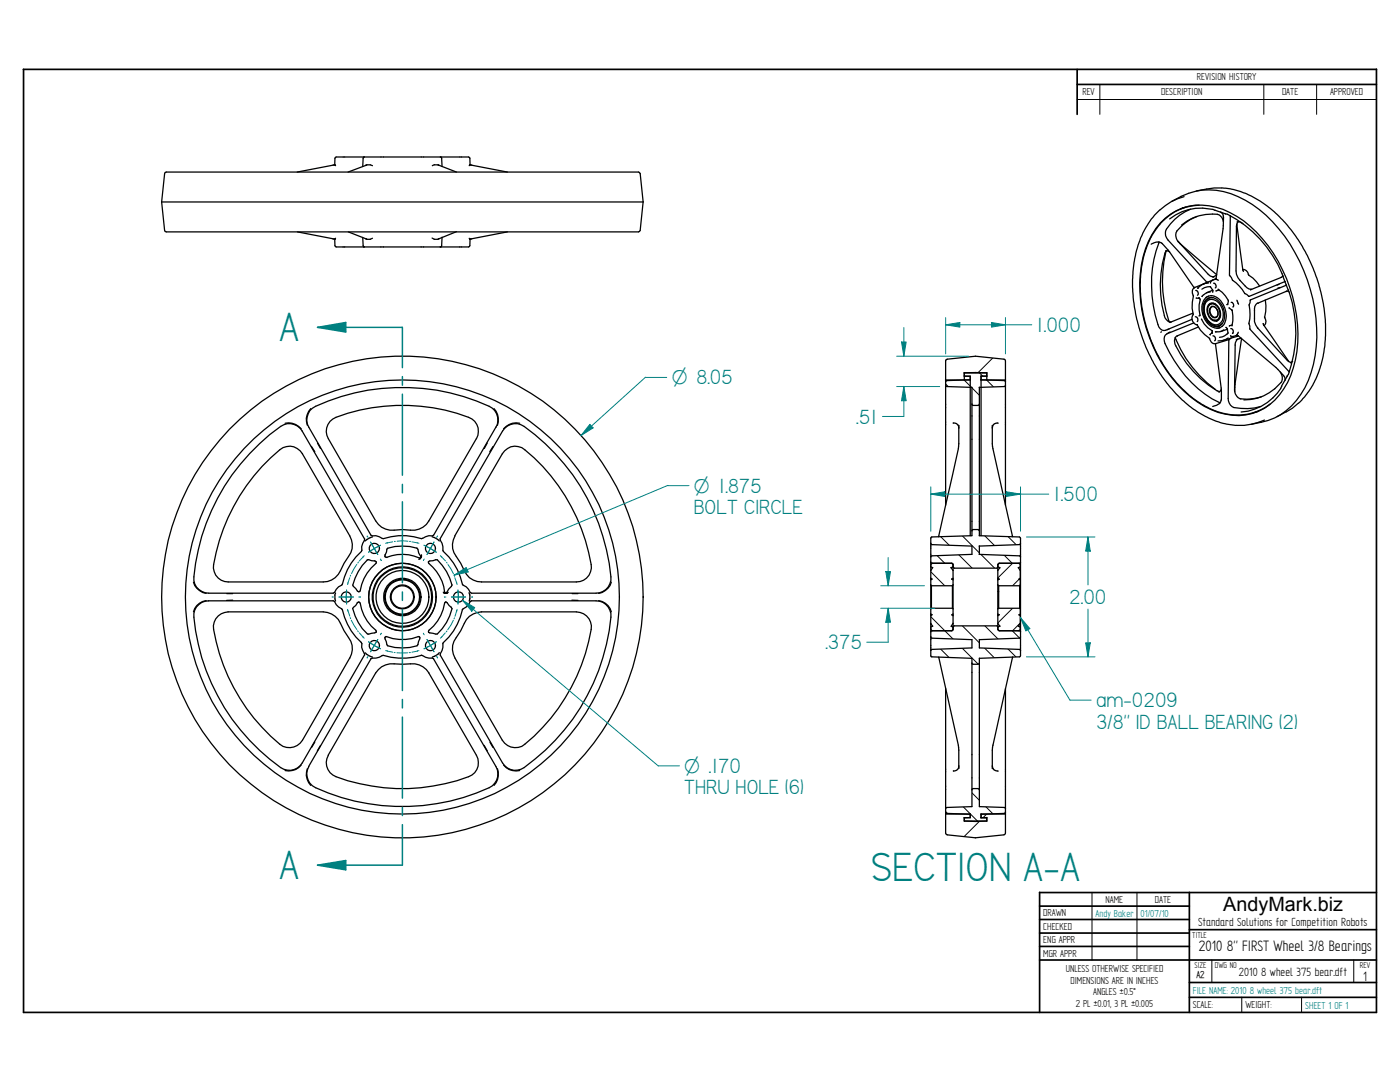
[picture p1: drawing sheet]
<svg xmlns="http://www.w3.org/2000/svg" width="279mm" height="216mm" viewBox="0 0 279 216" stroke-linecap="round" stroke-linejoin="round" font-family="sans-serif">
<g fill="none" stroke="#000" stroke-width=".34">
<path d="M4.7 13.8h270v188.2h-270v-188.2M215 13.8v9M215 16.8h59.7M207.5 178.1v23.9M207.5 178.1h67.2M237.4 178.1v23.9M207.5 180.8h29.9M207.5 183.5h29.9M207.5 186.2h29.9M207.5 188.8h29.9M207.5 191.6h67.2M237.4 185.5h37.3"/>
<path d="M237.4 196h37.3M237.4 199h37.3"/>
</g>
<path d="M215 19.9h59.7M219.5 16.8v6M252.2 16.8v6M262.8 16.8v6M217.9 178.1v13.5M226.9 178.1v13.5M241.9 191.6v4.4M247.8 199v3M259.8 199v3M270.2 191.6v4.4" fill="none" stroke="#000" stroke-width=".2"/>
<g fill="none" stroke="#000" stroke-width=".25">
<path d="M66.8 32.9h.1M66.8 32.9l.2 .2M66.8 32.9h-.3M72.7 31.3l-.2 .3-.1 1.6M73 33l.2-.1h.7l.4 .2M73.1 32.9l-3.6 1.4M86.7 32.9h.8l.1 .1M86.7 32.9l-.4 .2M87.5 33l3.6 1.3M87.9 31.3l.2 .3M88.1 31.5l.1 1.7M93.8 32.9l-.2 .2"/>
<path d="M93.8 31.6l-.3-.3h-26.4l-.3 .3v1.3l-7.5 1.4M93.8 31.5v1.4M93.8 32.9l7.5 1.4M93.8 32.9h.3M127.8 34.7l-.4-.4h-94.2l-.3 .1v.3l-.6 5.6M127.8 34.6l.6 5.7h-96.1M59.4 46.3l7.4 1.4v1.3l.3 .3h26.4l.3-.3v-1.2M66.4 47.7l.4 .1M66.8 47.7v.1M67 47.5l-.2 .3M69.5 46.3l3.6 1.4M72.4 47.4l.1 1.6 .2 .3"/>
<path d="M73 47.6l.2 .2M74.3 47.5l-.4 .3h-.7M86.2 47.5l.5 .3M87.6 47.6l-.9 .2M88.2 47.3l-.1 1.7-.2 .3M91.1 46.2l-3.6 1.5M93.6 47.5l.2 .3M94.1 47.7l-.4 .1M101.3 46.3l-7.5 1.4M128.4 40.3l-.6 5.7-.4 .3h-94.2l-.3-.1v-.2l-.6-5.7M56.9 84.5a3.3 3.3 0 0 1 3.2 1.1M60.3 86l12.5 21.6"/>
<path d="M60.3 90.5l9.5 16.4a3.6 3.6 0 0 1-.2 4.1l-.9 1.4a5.1 5.1 0 0 1-3.3 3.6l-19.8 .1a2.96 2.96 0 0 1-3-3.5 37.6 37.6 0 0 1 13.9-23.3 2.98 2.98 0 0 1 3.9 1.3M60.3 86a3 3 0 0 0-4.3-.9 41.4 41.4 0 0 0-17.3 30.7 3 3 0 0 0 3 2.6h24.8l.3-.2M62 81.5a3.3 3.3 0 0 0-.7 3.4M62.1 89.1l.7 1M63.4 88.4l.6 1.1M95.1 87.5l-9.5 16.4a3.7 3.7 0 0 1-3.7 1.9l-1.6-.1a5.4 5.4 0 0 1-4.1-.5l-1.2-1.3-9.5-16.4a2.95 2.95 0 0 1 1.6-4.2 37.2 37.2 0 0 1 27.1 .3 2.93 2.93 0 0 1 .9 3.9M97.2 88.4l-.6 1.1M98.4 89.1l-.7 1M98.6 81.5a3.3 3.3 0 0 1 .7 3.4M99 85.3a2.98 2.98 0 0 0-1.4-4.2 41.4 41.4 0 0 0-35.2 .3 3 3 0 0 0-.8 3.9l12.4 21.5 .3 .1a3.6 3.6 0 0 1 2.2 .6 12.1 12.1 0 0 1 7.6 0 3.6 3.6 0 0 1 2.2-.6l.2-.1M99 85.2l-12.5 21.6M103.7 84.5a3.2 3.2 0 0 0-3.2 1.1"/>
<path d="M38.6 116.2a3.2 3.2 0 0 0 2.5 2.2M41.1 119.8a3.1 3.1 0 0 0-2.5 2.3M41.6 119.9h24.9M41.7 119.9a2.97 2.97 0 0 0-3 3.2 41.2 41.2 0 0 0 17.9 30.4 3 3 0 0 0 3.7-1.3l12.5-21.6M45.3 118.4h1.1M46.4 119.8h-1.2M66.5 119.8l.3 .2 .3 .6 .5 .5 .6 .4M66.8 118.7l.2 1.2M67 118.3l-.2 .4M68.3 116.5l-.7 .6-.8 1.1M72.2 109.8l-.1 .2a12.1 12.1 0 0 0-3.8 6.6M72.8 107.5l-.6 1.6v.7"/>
<path d="M73.2 107.7l-.3 .2M73.3 111.7l1.5 .2M73.3 111.7a10.6 10.6 0 0 0-2.9 5.1l.9 1.1 .5 .1a9.7 9.7 0 0 1 3.3-5.7l-.1-.3M74.3 107.1l-1.1 .6M74.8 111.9l.2 .2M76.8 111l.4 .2M76.9 110.7l-.1 .3M77.2 111.2a8.9 8.9 0 0 1 6.7 .1h.1M77.2 111.2v.1M77.2 109.6l-.3 1.1M83.2 109.3l.7 1.7M83.2 109.4a10.3 10.3 0 0 0-5.8 0l-.2 .2"/>
<path d="M83.9 111l.1 .3M84 111.3h.1M84.1 111l-.2 .5-.3 .1M84.1 110.7v.3l-.3 .5M85.5 112.1v.2a9.4 9.4 0 0 1 3.3 6l.1 .1M85.6 112.1h-.1M86.2 107.1l.5 .2M86.7 107.2l.7 .5M87 111.7h.3a10.6 10.6 0 0 1 2.9 5.1M87 111.7l-1.5 .4M87.3 107.6l.4 .3M87.8 107.6l12.5-21.6a3 3 0 0 1 4.3-.9 41.4 41.4 0 0 1 17.3 30.7 3 3 0 0 1-2.9 2.6h-24.9l-.2-.2a3.2 3.2 0 0 0-1.6-1.6 13.3 13.3 0 0 0-3.9-6.8 3.9 3.9 0 0 0-.6-2.2"/>
<path d="M88.5 118.2l.2 .2M88.9 118.4h.1M89.2 118.2l-.3 .2M89.5 118.2l-.3 .2h-.6M90.2 116.7l-1 1.5M90.8 106.9l9.4-16.3a2.91 2.91 0 0 1 4.5-.9 37.6 37.6 0 0 1 13.3 23.7 2.97 2.97 0 0 1-3 2.7h-18.9a3.7 3.7 0 0 1-3.4-2.2l-.8-1.5-.8-1.4a3.6 3.6 0 0 1-.3-4.1M93.6 118.3l.2 .4M93.8 118.7v.8M93.8 119.5l-.2 .4M94.1 119.9h24.9a2.97 2.97 0 0 1 2.9 3.2 41.2 41.2 0 0 1-17.9 30.4 3 3 0 0 1-3.7-1.3l-12.5-21.5a4.2 4.2 0 0 0 .6-2.3M94.1 119.9l-.3 .1M114.1 119.8h1.3"/>
<path d="M114.2 118.4h1.2M119.5 119.8a3.1 3.1 0 0 1 2.5 2.3M122 116.2a3.2 3.2 0 0 1-2.5 2.2M45.5 122.1h19a3.9 3.9 0 0 1 3.4 2.3l.8 1.5 .9 1.3a3.6 3.6 0 0 1 .2 4.1M45.6 122.1a3 3 0 0 0-3 3.5 37.9 37.9 0 0 0 13.9 23.3 3.1 3.1 0 0 0 3.9-1.2l9.4-16.4M68.2 121.5l.1 .2a12.4 12.4 0 0 0 3.8 6.5M70.4 121.5a10.1 10.1 0 0 0 2.9 5l1.7-.3M71.3 120.3l-.9 1.2M71.5 120.1l.3 .1a9.7 9.7 0 0 0 3.3 5.7v.2M71.5 120.1l-.2 .2M72.1 128.2l.1 .2v.8l.5 1.2M72.7 130.4l.1 .3"/>
<path d="M72.9 130.3l.3 .3 1.1 .5M75.1 126.1l-.1 .1M76.3 130.8l-.6 .3-1.7 .3M76.8 127.2l.6 1.7a10.3 10.3 0 0 0 5.8 0l.2-.3M83.7 127.1l.1 .1M83.7 127.1l-.1-.1a9.2 9.2 0 0 1-6.6 0l-.2 .2M83.8 127.2l-.4 1.5M84.1 130.7a3.4 3.4 0 0 0 2.2 .6M84.1 130.8a13 13 0 0 1-7.6 0h-.3M85.6 134.2l9.5 16.5a2.93 2.93 0 0 1-1.6 4.3 37.1 37.1 0 0 1-27.1-.4 3 3 0 0 1-.9-3.9l9.5-16.4a3.8 3.8 0 0 1 3.7-1.8h3.2a3.8 3.8 0 0 1 3.7 1.8M86.3 131.3l.2 .1M86.5 131.4l12.5 21.6a3 3 0 0 1-1.4 4.2 41.4 41.4 0 0 1-35.2-.4 3 3 0 0 1-.8-3.8l12.4-21.6"/>
<path d="M86.7 130.9l-.4 .2M87.4 130.6l-.7 .4M87.7 130.2l-.3 .4M88.9 120.1h.1M88.9 120.1l-.1 .1a9.3 9.3 0 0 1-3.3 5.7l.1 .3 .2 .1 1.5 .2a10.1 10.1 0 0 0 2.9-5l-.2-.3M89 120.1l1.1 1.1M92.3 121.7a13 13 0 0 1-4 6.7M93.9 120a3.5 3.5 0 0 1-1.7 1.7M96.1 122.1h18.9a3 3 0 0 1 3 3.5 37.9 37.9 0 0 1-13.9 23.3 3.1 3.1 0 0 1-3.9-1.2l-9.4-16.4a3.6 3.6 0 0 1 .3-4.1l.8-1.3 .8-1.5a3.7 3.7 0 0 1 3.4-2.3M60.1 152.7a3.1 3.1 0 0 1-3.2 1.1M61.3 153.4a3.1 3.1 0 0 0 .7 3.3M62.8 148.1l-.6 1"/>
<path d="M64 148.8l-.7 1M96.6 148.7l.6 1.1M97.8 148.1l.6 1M99.3 153.4a3.4 3.4 0 0 1-.7 3.3M100.5 152.7a3.1 3.1 0 0 0 3.2 1.1"/>
<circle cx="69.1" cy="119.1" r="1.02"/>
<circle cx="74.7" cy="109.4" r="1.02"/>
<circle cx="80.3" cy="119.1" r="2.38"/>
<circle cx="80.3" cy="119.1" r="3.4"/>
<circle cx="80.3" cy="119.1" r="3.7"/>
<circle cx="80.3" cy="119.1" r="48.1"/>
<circle cx="80.3" cy="119.1" r="3.6"/>
<circle cx="80.3" cy="119.1" r="2.25"/>
<circle cx="80.3" cy="119.1" r="43.3"/>
<circle cx="80.3" cy="119.1" r="5.3"/>
<circle cx="80.3" cy="119.1" r="6"/>
<circle cx="80.3" cy="119.1" r="5.8"/>
<circle cx="80.3" cy="119.1" r="6.7"/>
<circle cx="85.9" cy="109.4" r="1.02"/>
<circle cx="91.5" cy="119.1" r="1.02"/>
<circle cx="74.7" cy="128.8" r="1.02"/>
<circle cx="85.9" cy="128.8" r="1.02"/>
</g>
<path d="M63.4 65.3h16.9v8.1M63.4 65.3l5.6-1v2zM80.3 75.1v1.8M80.3 78.7v16.1M80.3 96.6v1.7M80.3 100.1v16.2M80.3 118.1v1.7M80.3 121.6v16.2M80.3 139.6v1.7M80.3 143.1v16.2M80.3 161v1.7M80.3 164.5v8.1" fill="none" stroke="#008080" stroke-width=".3"/>
<path d="M63.4 65.3l5.6-1v2z" fill="#008080"/>
<path d="M63.4 172.6h16.9M63.4 172.6l5.6-.9v1.9z" fill="none" stroke="#008080" stroke-width=".3"/>
<path d="M63.4 172.6l5.6-.9v1.9z" fill="#008080"/>
<g fill="none" stroke="#000" stroke-width=".2">
<path d="M188.7 76.6l4.3 4.3M189.5 71.1l-.8 .8M190.9 74.3l6.6 6.6M195.4 74.3l5.3 5.3M198.5 71.1l-4.8 4.8M199.9 74.3l.8 .8M185.7 109.6l3.9 3.8M185.7 114l2.9 2.9M186.3 105.6l7.8 7.8M190.7 105.6l7.9 7.8M195.2 105.6l7.8 7.8M199.7 105.6l4 4"/>
<path d="M202.1 112.3l-3 3.1M203.7 115.3l-1.7 1.6M185.7 123l9.6 9.6M185.7 127.5l5.1 5.1M185.7 132l.6 .6M192 124.8l7.8 7.8M196.5 124.8l7.2 7.2M201 124.8l2.7 2.8M202.1 121.3l-3 3.1M203.7 124.3l-1.7 1.6M188.7 157.4l6.5 6.6M193.1 157.3l6.6 6.7"/>
<path d="M197.6 157.3l3.1 3.2M188.7 161.9l2 2.1M197 162.4l-4.9 4.8"/>
</g>
<g fill="none" stroke="#000" stroke-width=".25">
<path d="M188.7 75.8h4.9M188.7 76.9l.3 .2M188.7 72l.1-.2 .3-.1 5.6-.6 5.9 .7 .1 29M188.7 72v28.8M188.9 77.1l5.1 .2v29.6l-8 .2-.2 .3M189 75.9l-.3 .3M192.4 74.4h4.5M192.4 74.4v1.4M193.6 75.1h-1.2h1.2v31.8M193.6 75.8l-4.7 .1M194.6 74.3l2.3 .1M194.7 74.3l-2.3 .1"/>
<path d="M195.5 77.3l-.1 29.6 8.1 .2 .2 .3M195.7 75.8l4.7 .1 .3 .3M195.7 75.8h5M196.9 75.1l-1.1-.1v31.9M196.9 74.3v1.5M200.7 76.9l-.3 .2-5 .2M190.2 84.4l.6 .1 .4 .3 .1 .6M191.3 88.5v1l-4 17.6M191.3 84.9v3.7M194 80.6l.2 .3h1l.3-.3M198 84.9l.1 4.2M198.1 89.1l4 17.9"/>
<path d="M199.2 84.5l-.8 .1-.3 .4-.1 .4M185.7 116.7l.2 .2M185.7 115.4l.3 .1-.2 .2M185.7 113.1l.4 .2M185.8 107.4v23.6l8.2 .4v29.6l-5 .1-.3 .2M185.8 112.2l.1 .2h4.1l.2 .2M185.8 108.4l.1 .3 8.1 .3v1.6l-8 .3-.2 .2M185.8 116.9h4.3v4.5M185.9 116.8v4.6h4.2M186.1 112.4l-.3 .1v.3M186.1 113.2l-.3 .6M189.8 113.2l.4 .6"/>
<path d="M189.9 112.4l.2 .1 .1 .3M190.2 112.6v13.2l-4.2 .1-.2 .2M190.2 115.4l-.3 .2 .3 .1M190.2 116.7l-.2 .2M194.1 105.7h1.1l.3 .2M194.2 105.7l-.2 .2M195.5 108.9l-.1 1.7 8.1 .3 .2 .2M199.1 115.4l.3 .2-.3 .1M199.1 113.1l.5 .2-.5 .5M199.1 116.7l.2 .2M199.1 113.1l-.2 .3h-8.4l-.3-.3-.4 .2M199.3 116.9h4.2v4.5"/>
<path d="M199.3 116.8v4.6h4.2M199.5 112.4l-.4 .4M202 106.9l.1 .2M203.2 112.4l.3 .1 .1 .3v12.7l-.1 .2-.3 .2M203.2 113.3l.4 .5M203.4 115.6l.2 .1M203.6 116.7l-.1 .2M203.6 115.4l-.3 .2M203.6 113.1l-.4 .2M203.7 112.2l-.3 .2h-4.1l-.2 .2v13l.3 .3h4l.3 .2M203.7 108.4l-.2 .3-8.1 .3M203.7 107.4v23.5l-.2 .2-8 .3"/>
<path d="M185.7 122.5l.3 .2M185.7 124.4l.4 .6M185.8 127.1l.2 .2 8 .3v1.7l-8 .3-.2 .2M185.8 125.5v.2l.3 .2M185.9 121.3l-.1 .2M186 122.6l-.2 .3M186.1 124.9l-.3 .2M187.3 131.1l4 18M188.7 137.4v28.8l.4 .4M190.1 121.4l.1 .1M190.2 125.5l-.1 .2-.2 .2M190.2 122.5l-.3 .2 .3 .2"/>
<path d="M190.2 124.4l-.4 .6 .4 .1M190.4 124.9h8.5l.2 .2M190.5 124.9l-.3 .2M194 132.3l.2 .2h1l.3-.2M195.5 131.3v29.7l4.9 .1 .3 .2M195.5 127.6v1.7l8 .3 .2 .2M199.1 125.5l.4 .4M199.1 122.6l.3 .1M199.1 124.4l.5 .6M199.3 121.3l-.2 .2M199.4 122.6l-.3 .3M199.6 124.9l-.5 .2"/>
<path d="M200.7 137.4v28.8l-.3 .4-5.8 .6M202.1 131.1l-3.9 17.6M203.2 125l.4 .1M203.4 122.7l.2 .2M203.5 121.4l.1 .1M203.6 122.6l-.3 .1M203.6 124.4l-.4 .6M203.7 127.1l-.2 .2-8 .3M191.3 149.1v.6M191.3 152.9v.3l-.3 .4-.8 .2M191.3 149.6v3.7M194.1 157.4h1.1l.3 .2"/>
<path d="M194.2 157.4l-.2 .2M198 152.9l.4 .7 .8 .3M198.2 148.7l-.2 4.6M188.7 162.1l.3 .2 4.6 .2M188.7 162.4h4.9M189 166.6l5.7 .6M192.4 163.2h1.2M192.4 163.2v.6M192.4 163.8h4.5M193.6 162.4v.8M193.6 163.2h-1.2M195.7 163.2h1.2"/>
<path d="M195.8 162.4v.8M196.9 163.1v.7M200.7 162.1l-.3 .2-4.6 .2 4.9-.1"/>
</g>
<path d="M128.8 75.3l-12.8 11.6M117.7 84.7l.7 .7-2.4 1.5z" fill="none" stroke="#008080" stroke-width=".2"/>
<path d="M117.7 84.7l.7 .7-2.4 1.5z" fill="#008080"/>
<path d="M128.8 75.3h4.3M92.3 119.8l2.4 1.4-.6 .8zM92.3 119.8l39.1 33" fill="none" stroke="#008080" stroke-width=".2"/>
<path d="M92.3 119.8l2.4 1.4-.6 .8z" fill="#008080"/>
<g fill="none" stroke="#008080" stroke-width=".2">
<path d="M133.3 96.9l-42.7 17.9M66.3 119.1h.1M66.5 119.1h.1M67.6 119.1h2.9M69.2 117.7v2.8M69.4 116.5l-.1 .1M69.5 116.3l-.1 .1M69.8 115.3l-.4 1M70 114.8l-.1 .2M71.2 112.6l-1.1 1.9M71.5 112.1l-.1 .3M71.6 119.1h.1"/>
<path d="M71.8 119.1h.1M72.5 111l-.8 .9M72.7 110.9l-.1 .1M73.3 107v.1M73.4 107.1v.1M74 108.2l1.4 2.5M75.9 111.5l.1 .2M75.9 108.8l-2.4 1.4M76 111.8h.1M77.1 108.4h-.1M77.2 108.3h.1M78.4 108.1l-1.1 .2"/>
<path d="M78.7 108h.2M79.2 108h2.2M81.7 108h.3M82.2 108.1l1.2 .2M83.5 108.4h.1M84.5 111.8h.1M84.6 108.8l2.5 1.4M84.7 111.5l-.1 .2M86.6 108.2l-1.4 2.5M87.2 107.1l-.1 .1M87.2 107v.1M87.9 110.9l.1 .1"/>
<path d="M88.1 111v.1M88.1 111.1l.8 .8M88.7 119.1h.1M88.9 119.1h.1M89.1 112.2l.1 .2M89.4 112.6l1.1 1.9M90.1 119.1h2.8M90.6 114.8l.1 .2M90.6 114.8l2.4-1.6 .4 .9zM90.8 115.3l.3 1M91.1 116.3l.1 .1M91.1 116.3v.1"/>
<path d="M91.2 116.5v.1M91.4 117.7v2.8M94 119.1h.1M94.2 119.1h.1M69.3 121.6l.1 .1M69.4 121.8l.4 1.1M69.9 123.2l.1 .2M70.1 123.7l1.1 1.9M71.4 125.9l.1 .2M71.7 126.3l.8 .9M72.6 127.3h.1M73.3 131.1v.2"/>
<path d="M73.4 130.9v.2M73.5 128.1l2.4 1.4M75.4 127.6l-1.4 2.4M76 126.6l-.1 .1M76.1 126.4h-.1M77 129.8h.1M77.2 129.8l.1 .1M77.3 129.9l1.1 .2M78.7 130.2h.2M79.2 130.3h2.2M81.7 130.2h.2M83.3 129.9l-1.1 .2"/>
<path d="M83.4 129.8l-.1 .1M83.5 129.8h.1M84.5 126.4h.1M84.6 126.6l.1 .1M85.2 127.6l1.4 2.4M87.1 128.1l-2.5 1.4M87.1 130.9l.1 .2M87.2 131.1l.1 .2M88 127.3h-.1M88.9 126.3l-.8 .9M89.2 125.9l-.1 .2M90.5 123.8l-1.1 1.8"/>
<path d="M90.7 123.3l-.1 .2M91.1 121.9l-.3 1.1M91.1 121.8v.1l.1-.1M91.2 121.6v.1M131.4 152.8h4.2"/>
</g>
<path d="M90.6 114.8l2.4-1.6 .4 .9z" fill="#008080"/>
<path d="M188.7 64.8l2.9-.5v1zM133.3 96.9h4.2" fill="none" stroke="#008080" stroke-width=".2"/>
<path d="M188.7 64.8l2.9-.5v1z" fill="#008080"/>
<path d="M197.9 64.3l2.8 .5-2.8 .5z" fill="none" stroke="#008080" stroke-width=".2"/>
<path d="M197.9 64.3l2.8 .5-2.8 .5z" fill="#008080"/>
<path d="M180.4 77.1l.4 2.9h-.9zM188.7 63.4v7.2M188.7 64.8h17.2M200.7 63.4v7.2" fill="none" stroke="#008080" stroke-width=".2"/>
<path d="M180.4 77.1l.4 2.9h-.9z" fill="#008080"/>
<path d="M179.9 68.2h.9l-.4 2.9z" fill="none" stroke="#008080" stroke-width=".2"/>
<path d="M179.9 68.2h.9l-.4 2.9z" fill="#008080"/>
<path d="M178.9 77.1h8.6M178.9 71.1h14.4M180.4 77.1v6h-4.3M180.4 65.4v5.7M185.8 98.6l2.8-.5v1z" fill="none" stroke="#008080" stroke-width=".2"/>
<path d="M185.8 98.6l2.8-.5v1z" fill="#008080"/>
<path d="M200.8 98.1l2.9 .5-2.9 .5z" fill="none" stroke="#008080" stroke-width=".2"/>
<path d="M200.8 98.1l2.9 .5-2.9 .5z" fill="#008080"/>
<path d="M185.8 97.2v8.8M185.8 98.6h23.5M203.7 97.2v8.8M176.8 114h.9l-.5 2.9z" fill="none" stroke="#008080" stroke-width=".2"/>
<path d="M176.8 114h.9l-.5 2.9z" fill="#008080"/>
<path d="M177.2 121.4l.5 2.8h-.9z" fill="none" stroke="#008080" stroke-width=".2"/>
<path d="M177.2 121.4l.5 2.8h-.9z" fill="#008080"/>
<path d="M175.8 116.9h8.7M177.2 111.3v5.6M217.1 107.1l.5 2.9h-.9zM175.8 121.4h10.8M177.2 121.4v6.7h-4.2" fill="none" stroke="#008080" stroke-width=".2"/>
<path d="M217.1 107.1l.5 2.9h-.9z" fill="#008080"/>
<path d="M216.7 128.3h.9l-.5 2.8z" fill="none" stroke="#008080" stroke-width=".2"/>
<path d="M216.7 128.3h.9l-.5 2.8z" fill="#008080"/>
<path d="M204.9 107.1h13.6M217.1 107.1v9.6M203.7 123.2l9.8 16.5M204.9 131.1h13.6M217.1 121.5v9.6" fill="none" stroke="#008080" stroke-width=".2"/>
<g fill="none" stroke="#000" stroke-width=".25">
<path d="M236.3 39.2a10.7 10.7 0 0 0-4.8 2.7M243.8 37.5h-1.5l-3.5 .6M243.8 37.5a18.6 18.6 0 0 1 12.4 6.7 33.3 33.3 0 0 1 8.3 20.4v2.4a19.1 19.1 0 0 1-5.4 13.5M231.2 48.3h.3a4.8 4.8 0 0 1 1.9 2l4.9 7.1 2.8-1.1M231.2 48.3l-1.5 .4M231.3 48.5a25 25 0 0 0 0 16.7 1.14 1.14 0 0 0 1.3 .7l5.3-2.2M231.4 48.3l-.2 .2M231.4 41.9a18.3 18.3 0 0 0-5.3 12.8v3a32.3 32.3 0 0 0 11.3 23.3 17.2 17.2 0 0 0 9.3 3.9M231.6 44.5a11 11 0 0 1 12.5-2.7 23.5 23.5 0 0 1 11.8 12 27.1 27.1 0 0 1 1.7 21.1 11.9 11.9 0 0 1-9 7.9 14.2 14.2 0 0 1-10.9-3.6 29.4 29.4 0 0 1-9.6-28 16 16 0 0 1 3.5-6.7zM232.3 43.9a17.3 17.3 0 0 0-4.7 12.5 29.8 29.8 0 0 0 9.7 22.5 16.1 16.1 0 0 0 8.8 3.9M232.6 50.1l.4-.1 .4 .2M232.7 50.3a25.2 25.2 0 0 0 .6 13.7"/>
<path d="M232.8 50l-.2 .2a21.5 21.5 0 0 0-.1 13.3l.6 .6 .5 .2M233.4 43.7a10.5 10.5 0 0 1 11.2-1 22.4 22.4 0 0 1 11.4 12.5M233.8 40.2a13.5 13.5 0 0 1 14.7-.2 29 29 0 0 1 12.4 15.8 27.8 27.8 0 0 1-.5 21.5 13.2 13.2 0 0 1-10.7 7.4M235.1 48.1l6.2 6.8 .9 .3M235.5 48.6l7.3 6.2M236.6 41.3l-1 .4M237.6 41.7a10 10 0 0 0-5 4.4 1.91 1.91 0 0 0 .5 1.8l7.8 8.4M238.4 57.4l-.4 .6 .1 .9a9.6 9.6 0 0 0 0 4 1.26 1.26 0 0 0 .8 1.9M238.4 57.3v.1M238.6 58l.5 .2v.5l-.1 .2M238.7 59.5h.1M238.9 43.2a9.1 9.1 0 0 0-4.1 3l-.1 .9 .1 .6 .4 .6"/>
<path d="M239.3 59.4v.1M239.3 59.4l.2 .2a7.7 7.7 0 0 0 0 3.4h-.2M239.3 40.9a10.4 10.4 0 0 0-7 3M239.3 59.4l-.5 .1M239.9 57.7l.5-.3 1.2-.2 .4 .6M240.2 58.8l-.3 .4M240.8 59.7a1.99 1.99 0 0 1 2.9 .9 3.5 3.5 0 0 1 0 4.3 1.99 1.99 0 0 1-2.9-1 3.5 3.5 0 0 1 0-4.2zM240.9 59.2a2.44 2.44 0 0 0-1 1.9v.9a3.8 3.8 0 0 0 2.8 3.5l.8-.1M241.1 56.3h-.1M241.2 56.5a2.91 2.91 0 0 0-2.2 1h.1M241.2 59.1l-.5 .3M241.6 58.3h-.6l-.8 .5"/>
<path d="M241.7 59a3.6 3.6 0 0 1 2.9 3.4l.1 .8a2.63 2.63 0 0 1-.8 2M241.8 59l-.7 .1M242 55.9l-.4 .6M242 57.8v.5M242 57.8h.1M242 57.9l-1.2 .5M242 58.3h.1M242.1 59.4a1.77 1.77 0 0 0-1.9 2 3.4 3.4 0 0 0 2.7 3.7l.4-.1M242.2 56.5l.2 .1 .3 .4v.3l-.2 .1M242.2 55.2l-.2 .1M242.5 55.7h.2M242.6 55.7h.1"/>
<path d="M242.7 55.6l-2.6 1.1M242.7 55.5l-.1 .2M242.7 55.5v.1M242.8 54.9l-.6 .3M242.9 55.8l.3 .1M243 55.8l-.3-.1-.8 .2M243.1 57.7a5.5 5.5 0 0 1 2.1 2.4l-.3 .6M243.3 57.9l-.6 .2M243.6 42.3l.5 .7v2l-1.4 10.5M244.1 44.2a1.75 1.75 0 0 0-1.1-1.4 9.5 9.5 0 0 0-7.2 2.1M245.5 43l-.1 11.9 .6 1.1a8.4 8.4 0 0 1 2.5 2.6l.8 .5 7.2-2.9M246.8 45.1l-.1 9 .1 .6 .7 1.3"/>
<path d="M246.8 44.7l1.2 9.1M246.8 59.9l.2 .3M246.9 44.3h.1M246.9 44.3l.4-.1 .8 .4M247.1 44.2l-.2 .3-.1 .7M247.4 55.9a3.4 3.4 0 0 0 2.3 1.8M248.2 54.1l-.2-.3a1.09 1.09 0 0 1 1.2 1M249.1 54.7a8.7 8.7 0 0 1 2.3 2.4M249.6 59.9l-.3 1a9 9 0 0 1 0 3.7l.2 1.1 7.8 8.5M249.6 57.7v.1M249.7 57.7h.1M252.5 59.9l.1 2.2-.2 1.2"/>
<path d="M255.3 56.7l-.5 .2M255.5 57.4l-.5 .1M256 55l-.3 .4-6.1 2.4M256 55.2h.1M256 55.2l1.1 2.7M256.5 56.2l-.1 .1M256.7 58.1l.5 .1M256.7 56.9h-.1M256.8 56.9l-7.3 3M256.8 58.1l-5.8 2.4M257.1 57.9a24.6 24.6 0 0 1 0 16.8l-.3 .4M257.1 57.9h.1"/>
<path d="M231.8 66.2l-.2 .1M232.9 66.6a1.35 1.35 0 0 0-.4 1.9 23.2 23.2 0 0 0 11 11.9M233.2 64l.1 .2M233.3 65.7l-.3 .1M233.5 64.3h.1M233.5 66.3l-.4 .1M234.5 67.3a23.1 23.1 0 0 0 8.1 10.4M234.9 67l-.3 .4-.2 .5 .1 .8a22.1 22.1 0 0 0 8.5 9.3M234.9 67l.1 .1M238.1 62.5l-4.6 1.8M238.3 64.4l-5.5 2.2M238.5 63.2l.3 .1 .3 .3-.2 .6"/>
<path d="M238.9 64.8a7.2 7.2 0 0 0 2.5 2.8 1.22 1.22 0 0 0 .8 1h.3M238.9 64.8h.1M239.2 65.2l-4.3 1.8M239.8 63.7a4.3 4.3 0 0 0 2.1 2.3M240.6 60.4a1.6 1.6 0 0 1 2.6 0 3.2 3.2 0 0 1 .5 3.9 1.64 1.64 0 0 1-2.7-.4 3.4 3.4 0 0 1-.4-3.5zM241.1 60.9a1.28 1.28 0 0 1 2.2 .6 1.82 1.82 0 0 1-.4 2.6 2.09 2.09 0 0 1-1.8-3.2zM241.3 60.9a1.32 1.32 0 0 1 2 1 1.33 1.33 0 0 1-.9 2 2.04 2.04 0 0 1-1.1-3zM241.5 66.8h.1M241.6 61.3a.98 .98 0 0 1 1 .1 .98 .98 0 0 1 .5 .9 .79 .79 0 0 1-.5 1.1 .79 .79 0 0 1-1-.5 1.26 1.26 0 0 1 0-1.6zM241.8 66.5l-.3 .3M241.9 66v.4M241.9 66h.1"/>
<path d="M241.9 66.4l-.1 .1M241.9 66.4l.1 .1M242.1 67l.3 .1 .2 .3v.4l-.2 .2M242.6 60.7a1.02 1.02 0 0 0-1.4 .3M242.6 68.6l1.1 8.8v2.5M242.6 68.6h.1M242.8 61.7l-.6-.5a.95 .95 0 0 0-.8 .7 .95 .95 0 0 0 .4 1 .68 .68 0 0 0 .7 .4 .68 .68 0 0 0 .6-.5v-.4M242.9 78l.5 .1M242.9 61.8l.1 .3v-.3M243.3 78.1l-.1 .1M243.5 63.3l-.6 .6h-.6M243.7 79.9a2.09 2.09 0 0 1-1.7 1.2"/>
<path d="M243.8 77.6l-.5 .6M243.9 65.1l-.5 .3-.5 .1M244 64.6l-.7 .4M244.2 65.8a2.15 2.15 0 0 1-1.6 .4v.1M244.7 65.3l.2 .4M244.8 60.8h.2M244.9 66.7l-1 .5-.5 .1M244.9 65.7h.1M244.9 65.7l-1.3 .5M244.9 65.7l.2 .8-.3 .2M245.1 67.4l-.6 .4-1.4 .2M245.3 67.8l-.2 11.7a1.95 1.95 0 0 0 1.2 1.8 11.5 11.5 0 0 0 5.3-.2"/>
<path d="M245.3 61.4l.5 .4M245.4 65l-.1 .1M245.6 67.1h.5M245.6 65.6h.3l.2 .3v.5l-.1 .1M245.7 60.3a.56 .56 0 0 1 .3 1M245.7 67.4l-.3 .3-2.8 .9M245.8 61.8l.1 .1a7.7 7.7 0 0 1 0 3.1M245.8 61.8l.1 .1M245.9 64.8l-.5 .2M246.4 77.3v.8M246.5 76.7l-.1 .6M246.9 66.8l-.1 .1h.2l7.6 6.4 1.7 1.8"/>
<path d="M246.9 66.8l-.8 .3M246.9 60.1l.2 .4M247 67.7l-.3 .1M247 66.5l-.1 .3M247.1 67.6l-.3 .3-.3 .7-.1 9.2a1.86 1.86 0 0 0 1.2 1.8M247.1 60.5l.1 .2M247.1 67l-2.9 .9M247.1 66.3l-.1 .2M247.4 67.6l.2-.1-.7 .2M247.8 67.6l-1.3 9.2M250.4 61.9v1.6a2.68 2.68 0 0 0 .6 2M251 65.4l5.9 6.5 .5 .4h.4"/>
<path d="M251 60.5l-.3 .2-.3 .5v.8M251 60.5h.1M251.7 79.2l-2.7 .5-1.4-.1M252.1 64.6l5.1 7.5M252.1 64.6h.1M252.3 63.2a1.2 1.2 0 0 1 0 1.7M254.4 77.6a9.1 9.1 0 0 1-6.2 2.2M255.5 74.2l.4 1-.1 .9-1.4 1.5M255.6 77.5a10.4 10.4 0 0 1-7.9 4.7M255.8 77.1l-.2 .4M256.3 75.1l.2 .8M256.9 75.1l-1.2 2"/>
<path d="M257.2 72.1h.1M258 72.1l-.4 .3M251.1 82.1l-1 .3M251.3 84.2l-3 .7h-1.5M252.3 83.8l-1.1 .4M253.5 80.6a10.6 10.6 0 0 1-7.4 2.2M256.7 82.2l-1.9 .9M259.1 80.5l-1.2 .9-1.2 .8"/>
</g>
<path d="M203.7 123.2l1.8 2.2-.8 .5z" fill="#008080"/>
<path d="M203.7 123.2l1.8 2.2-.8 .5zM213.5 139.7h4.3" fill="none" stroke="#008080" stroke-width=".2"/>
<g font-size="9.2" fill="#008080">
<text x="55.7" y="68.1">A</text>
<text x="55.7" y="175.5">A</text>
<text x="173.8" y="175.8">SECTION A-A</text>
</g>
<g font-size="4.6" fill="#008080">
<text x="206.9" y="66.3">1.000</text>
<text x="170.9" y="84.5">.51</text>
<text x="210.3" y="100">1.500</text>
<text x="138.5" y="102.5">BOLT CIRCLE</text>
<text x="213.4" y="120.5">2.00</text>
<text x="164.7" y="129.5">.375</text>
<text x="218.7" y="141.1">am-0209</text>
<text x="218.7" y="145.4">3/8&quot; ID BALL BEARING (2)</text>
<text x="136.6" y="158.5">THRU HOLE (6)</text>
</g>
<g font-size="4.4" fill="#008080">
<text x="134.1" y="76.7">O 8.05</text>
<text x="138.5" y="98.3">O 1.875</text>
<text x="136.6" y="154.2">O .170</text>
</g>
<text font-size="3.9" x="244.1" y="181.7">AndyMark.biz</text>
<text font-size="3.4" x="239.3" y="189.8">2010 8&quot; FIRST Wheel 3/8 Bearings</text>
<text font-size="3" x="272.1" y="195.7">1</text>
<g font-size="2.7">
<text x="239.1" y="184.7">Standard Solutions for Competition Robots</text>
<text x="247.3" y="194.7">2010 8 wheel 375 bear.dft</text>
</g>
<g font-size="2.3">
<text x="238.9" y="16">REVISION HISTORY</text>
<text x="216" y="19">REV</text>
<text x="231.7" y="19">DESCRIPTION</text>
<text x="255.9" y="19">DATE</text>
<text x="265.4" y="19">APPROVED</text>
<text x="208.2" y="182.8">DRAWN</text>
<text x="208.2" y="185.5">CHECKED</text>
<text x="220.6" y="180.1">NAME</text>
<text x="230.5" y="180.1">DATE</text>
<text x="208.2" y="188.2">ENG APPR</text>
<text x="208.2" y="190.9">MGR APPR</text>
<text x="212.7" y="194">UNLESS OTHERWISE SPECIFIED</text>
<text x="213.7" y="196.3">DIMENSIONS ARE IN INCHES</text>
<text x="238.8" y="195.1">A2</text>
<text x="214.7" y="200.9">2 PL ±0.01, 3 PL ±0.005</text>
<text x="218.1" y="198.6">ANGLES ±0.5°</text>
<text x="238.1" y="201.2">SCALE:</text>
<text x="248.5" y="201.2">WEIGHT:</text>
</g>
<g font-size="2.3" fill="#008080">
<text x="218.7" y="182.9">Andy Baker</text>
<text x="227.6" y="182.9">01/07/10</text>
<text x="238.1" y="198.2">FILE NAME: 2010 8 wheel 375 bear.dft</text>
<text x="260.5" y="201.3">SHEET 1 OF 1</text>
</g>
<g font-size="1.9">
<text x="238" y="187.1">TITLE</text>
<text x="238.4" y="193.1">SIZE</text>
<text x="242.4" y="193.1">DWG NO</text>
<text x="271.4" y="193.1">REV</text>
</g>
</svg>
